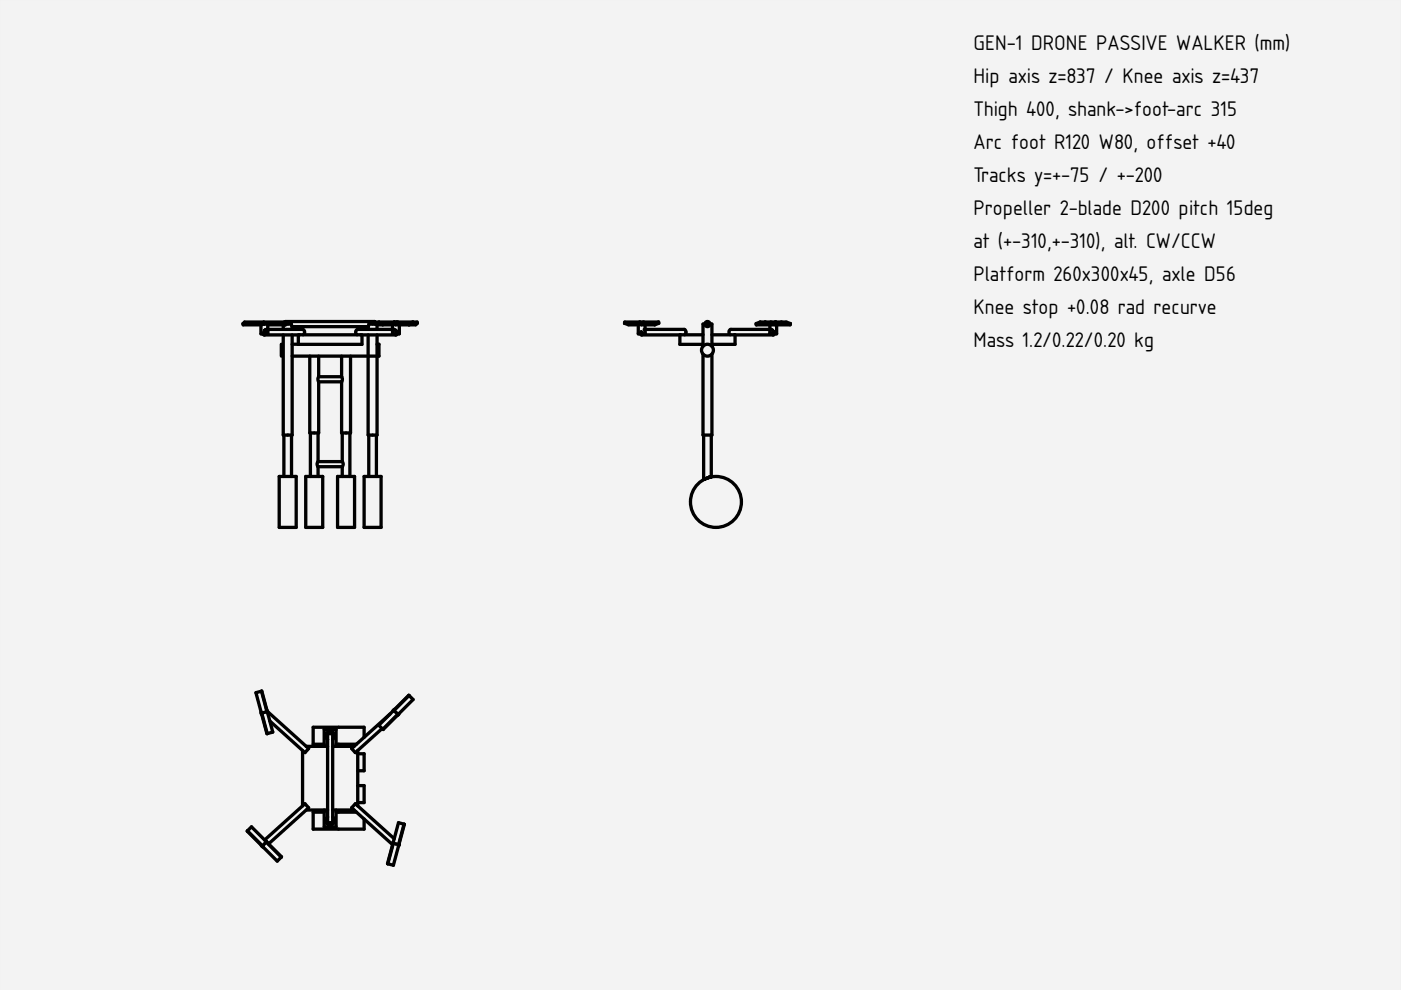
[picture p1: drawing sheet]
<svg xmlns="http://www.w3.org/2000/svg" width="297mm" height="210mm" viewBox="0 0 297 210" stroke-linecap="round" stroke-linejoin="round" font-family="sans-serif">
<path d="M0 0h297v210h-297z" fill-rule="evenodd" fill="#f1f3f5"/>
<path d="M0 0h297v210h-297zM0 0v210h297v-210z" fill="#000"/>
<g fill="#f1f3f5">
<path d="M51.8 68.3h8.4l.3 .3v-.4h18.9v.2l4.4-.1 .1 .1 .2-.1h4.3l.1 .2-.4 .4h-3.4v1.9h-.4l-.2 .2h-4.2v2h.4v2.5h-6l-.1 25.5h1v10.8h-3.6v-10.8h1v-2h-5.2v2h1v10.8h-3.6v-10.8h1l-.1-25.5h-3.8l-.1 25.5h1v10.8h-3.6v-10.8h1l-.1-30h-4.2l-.2-.2h-.4v-1.9h-3.7l-.1-.3z" fill-rule="evenodd"/>
<path d="M67.6 81h4.8l.2 16.9h-5.2z" fill-rule="evenodd"/>
<path d="M61.9 73v2.5h18.4v-2.5h-.4l-.1 28h1v10.8h-3.6v-10.8h1l-.1-30h-1.4v2z" fill-rule="evenodd"/>
<path d="M60.1 71h1.8v21.2h-1.8z" fill-rule="evenodd"/>
<path d="M78.1 71h1.8v21.2h-1.8z" fill-rule="evenodd"/>
<path d="M77.2 101h3.6v10.8h-3.6z" fill-rule="evenodd"/>
<path d="M64.8 101h3.6v10.8h-3.6z" fill-rule="evenodd"/>
<path d="M71.6 101h3.6v10.8h-3.6z" fill-rule="evenodd"/>
<path d="M59.2 101h3.6v10.8h-3.6z" fill-rule="evenodd"/>
<path d="M72.4 75.5h1.9v16.3h-1.9v-10.8a.94 .94 0 0 0 0-1.1z" fill-rule="evenodd"/>
<path d="M65.7 75.5h1.9v4.4a.94 .94 0 0 0 0 1.1v10.8h-1.9z" fill-rule="evenodd"/>
<path d="M63.2 71h13.5v2h-13.5z" fill-rule="evenodd"/>
<path d="M61.9 69.3h16.2v.5h-2.3a.63 .63 0 0 0-.4 .6 .63 .63 0 0 0 .3 .6h-11.4a.63 .63 0 0 0 .3-.6 .63 .63 0 0 0-.5-.6h-2.2z" fill-rule="evenodd"/>
<path d="M67.6 75.5h4.8v4.4h-4.8z" fill-rule="evenodd"/>
<path d="M60.5 68.2h18.9a.37 .37 0 0 1 0 .4 .37 .37 0 0 1-.4 .1h-.8l-.1 .6h-16.2l-.1-.6h-1.2z" fill-rule="evenodd"/>
<path d="M72.6 91.8h1.6v9.2h-1.6v-2a.81 .81 0 0 0 0-1.1z" fill-rule="evenodd"/>
<path d="M65.8 91.8h1.6v6.1a.81 .81 0 0 0 0 1.1v2h-1.6z" fill-rule="evenodd"/>
<path d="M60.2 92.2h1.6v8.8h-1.6z" fill-rule="evenodd"/>
<path d="M78.2 92.2h1.6v8.8h-1.6z" fill-rule="evenodd"/>
<path d="M56.8 69.8h7.3a.63 .63 0 0 1 .5 .6 .63 .63 0 0 1-.3 .6h-8.3l.4-.2h.4z" fill-rule="evenodd"/>
<path d="M75.6 69.9l7.6-.1v1h.4l.3 .2h-8.2a.66 .66 0 0 1-.1-1.1z" fill-rule="evenodd"/>
<path d="M67.4 97.9h5.2a.81 .81 0 0 1 0 1.1h-5.2a.81 .81 0 0 1 0-1.1z" fill-rule="evenodd"/>
<path d="M67.6 79.9h4.8a.94 .94 0 0 1 0 1.1h-4.8a.94 .94 0 0 1 0-1.1z" fill-rule="evenodd"/>
<path d="M79.9 68.9h3.3v.9h-3.3z" fill-rule="evenodd"/>
<path d="M56.8 68.9h3.3v.9h-3.3z" fill-rule="evenodd"/>
<path d="M55.3 68.9l.2-.2h1.3v2.1h-1.5z" fill-rule="evenodd"/>
<path d="M83.2 68.7l1.5 .2v1.9h-1.5z" fill-rule="evenodd"/>
<path d="M61.9 71h1.3v2h-1.3z" fill-rule="evenodd"/>
<path d="M78.2 68.7h1.7v1.1h-1.8z" fill-rule="evenodd"/>
<path d="M60.1 68.9h.4l.1-.2h1.2l.1 1.1h-1.8z" fill-rule="evenodd"/>
<path d="M51.8 68.3h4.1v.3h-4.4z" fill-rule="evenodd"/>
<path d="M55.9 68.5h4.3l.3 .4h-3.7l-.1-.2h-.7z" fill-rule="evenodd"/>
</g>
<path d="M55.9 68.4h4.3" fill="none" stroke="#f1f3f5" stroke-width=".26"/>
<g fill="#f1f3f5">
<path d="M51.5 68.6l4.4 .1h-.4v.2h-3.9z" fill-rule="evenodd"/>
<path d="M83.5 68.6l.9-.3h3.1l-.8 .3z" fill-rule="evenodd"/>
<path d="M80.3 68.5l3.3 .1-.4 .1v.2h-2z" fill-rule="evenodd"/>
</g>
<path d="M80.3 68.4h3.2" fill="none" stroke="#f1f3f5" stroke-width=".26"/>
<g fill="#f1f3f5">
<path d="M83.5 68.3l.4 .1z"/>
<path d="M84.1 68.3h.3z"/>
<path d="M84.1 68.3l-.2 .1z"/>
<path d="M83.5 68.6h3.2v.3h-2.9z" fill-rule="evenodd"/>
<path d="M86.7 68.9l.9-.4h.9l-.4 .4z" fill-rule="evenodd"/>
<path d="M79.8 68.6h.7l.7 .3h-1.3z" fill-rule="evenodd"/>
<path d="M79.5 68.3h.9l-.1 .2 .2 .1h-.7z" fill-rule="evenodd"/>
<path d="M86.7 68.6l.8-.3 .1 .2-.9 .4z" fill-rule="evenodd"/>
<path d="M87.5 68.3h.9l.1 .2h-.9z" fill-rule="evenodd"/>
<path d="M55.7 70.8h.7l-.4 .2z" fill-rule="evenodd"/>
<path d="M83.6 70.8h.7l-.4 .2z" fill-rule="evenodd"/>
<path d="M60.2 68.3l.4 .3-.1 .3-.3-.4z" fill-rule="evenodd"/>
<path d="M79.5 68.3l.3 .4-.4-.1z" fill-rule="evenodd"/>
<path d="M83.5 68.3l.4 .1-.4 .1z" fill-rule="evenodd"/>
<path d="M55.9 68.6l.1 .1h-.1z" fill-rule="evenodd"/>
<path d="M79.4 68.6l.2 .1h-.2z" fill-rule="evenodd"/>
</g>
<path d="M59.6 73v2.5" fill="none" stroke="#f1f3f5" stroke-width=".21"/>
<g fill="none" stroke="#000" stroke-width=".7">
<path d="M51.5 68.6l.1 .3h3.9v-.2h1.2l.1 2.1h-1.5v-1.9M51.5 68.6h4.4M55.7 70.8l.3 .2M55.9 68.5h4.3M55.9 68.5l.1 .2M55.9 68.6v.1M55.9 70.5h.1M55.9 68.3v.2M55.9 68.6h.1M56 71h27.9M56 70.1h.1M56 70.8h.1"/>
<path d="M56.1 70.8h.1M56.1 70.1h.1M56.1 70h.1M56.2 69.9v.1M56.4 70.8l-.4 .2M56.4 69.9h.1M56.5 69.8h.1M56.8 69.8h7.3a.63 .63 0 0 1 .5 .6 .63 .63 0 0 1-.3 .6M56.8 68.9h3.7M59.6 73v2.5M60.1 71v21.2h1.8v-21.2M60.1 68.9v.9"/>
<path d="M60.2 68.5l.3 .4M60.2 68.3l.4 .3-.1 .3M60.2 68.3h-8.4l-.3 .3M60.2 68.3v.2M60.5 68.6v-.4h18.9v.5M60.6 68.7h1.2l.1 .6M61.9 69.3h16.2M61.9 69.3v.5M63.2 71v2M65.7 75.5v16.3h1.9v-10.8M67.6 79.9a.94 .94 0 0 0 0 1.1M67.6 79.9h4.8"/>
<path d="M67.6 75.5v4.4M72.4 79.9a.94 .94 0 0 1 0 1.1M72.4 75.5v4.4M74.3 75.5v16.3h-1.9v-10.8M76.7 71v2h-14.8M78.1 69.3l.1-.6h1.7v1.1M78.1 71v21.2h1.8v-21.2M78.1 69.3v.5M79.4 68.6l.2 .1M79.5 68.3h4.3l.1 .1M79.5 68.3l-.1 .1M79.5 68.3l.3 .3"/>
<path d="M79.8 68.6h.7M79.8 68.6v.1M79.9 73h.4v2.5h-18.4M79.9 68.9h3.3M80.3 68.5h3.2M80.3 68.5l.9 .4M80.4 68.3l-.1 .2M83.2 69.8h-7.4a.63 .63 0 0 0-.4 .6 .63 .63 0 0 0 .3 .6M83.5 69.8h.1M83.5 68.5l.1 .1M83.5 68.6h3.2M83.5 68.6v.1"/>
<path d="M83.6 70.8l.3 .2M83.8 69.9v.1M83.9 70h.1M83.9 70.1h.1M83.9 70.1l.1 .1M83.9 68.4l-.4-.1v.2M84 70.6v.1M84.1 70.3h.1M84.1 70.5h.1M84.1 68.3h4.3l.1 .2M84.1 68.3l-.2 .1M84.1 68.3v.1"/>
<path d="M84.1 70.4h.1M84.3 70.8l-.4 .2M84.4 68.3l-.9 .3M87.6 68.5h.9M87.6 68.5l-.9 .4v-.3M87.6 68.5l-.1-.2-.8 .3M88.5 68.5l-.4 .4h-4.3v-.2h-.6v2.1h1.5v-1.9M60.2 92.2v8.8M61.8 92.2v8.8M65.8 91.8v9.2M67.4 97.9a.81 .81 0 0 0 0 1.1M67.4 97.9h5.2"/>
<path d="M67.4 91.8v6.1M67.4 99v2M67.4 99h5.2M67.6 81h4.8M72.6 97.9a.81 .81 0 0 1 0 1.1M72.6 91.8v6.1M72.6 99v2M74.2 91.8v9.2M78.2 92.2v8.8M79.8 92.2v8.8M59.2 101h3.6v10.8h-3.6zM64.8 101h3.6v10.8h-3.6z"/>
<path d="M71.6 101h3.6v10.8h-3.6zM77.2 101h3.6v10.8h-3.6z"/>
</g>
<g fill="#f1f3f5">
<path d="M132.5 68.3h7.1l.1 .2-.9 .4h-2v.9h8.2a.66 .66 0 0 1 .2 1.2h3.8v-2.3h.4a.59 .59 0 0 1 .6-.5 .59 .59 0 0 1 .6 .5h.3v2.3h3.9a.66 .66 0 0 1 .1-1.2h8.3v-.9h-2.8l-.1-.3 .9-.3h5.5l.9 .3-.1 .3h-2.8v1.9h-.4l-.4 .2h-8.1v2h-4.9v.4a1.26 1.26 0 0 1 0 1.7l-.1 26a5.4 5.4 0 0 1 6.2 6.6 5.4 5.4 0 0 1-8.5 3 5.4 5.4 0 0 1 .7-9l-.2-26.6a1.26 1.26 0 0 1 0-1.7v-.4h-4.9v-2h-8.1l-.3-.2h-.4v-1.9h-2l-.9-.4z" fill-rule="evenodd"/>
<path d="M149.2 92.2h1.6v8.9l-.2 .1 6.6 5.2a5.4 5.4 0 0 1-7.9 4.8 5.4 5.4 0 0 1-.7-9.1 5.4 5.4 0 0 1 8.5 3.4 5.4 5.4 0 0 1-6.9 6.1 5.4 5.4 0 0 1-2.2-9 5.4 5.4 0 0 1 8.9 2.1l.3 1.7-6.6-5.2h-.1h.1a5.4 5.4 0 0 0-3 8.7 5.4 5.4 0 0 0 9.1-1.3 5.4 5.4 0 0 0-5.2-7.6 5.4 5.4 0 0 0-4.4 8.1 5.4 5.4 0 0 0 9.2 .2 5.4 5.4 0 0 0-4-8.3l-1.7 .2a5.4 5.4 0 0 1 6.4 6.6 5.4 5.4 0 0 1-8.8 2.7 5.4 5.4 0 0 1 1.6-9.1 5.4 5.4 0 0 1 7.4 5.5 5.4 5.4 0 0 1-8.3 4.1 5.4 5.4 0 0 1 .1-9.2l1.6-.6a5.4 5.4 0 0 1 6.5 6.4 5.4 5.4 0 0 1-8.6 3.1 5.4 5.4 0 0 1 .8-9.1l-.1 .1 .3-.2-.3 .2z" fill-rule="evenodd"/>
<path d="M149 75.1a1.26 1.26 0 0 0 1.9 0v17.1h-1.9z" fill-rule="evenodd"/>
<path d="M136.8 69.8h8.2a.66 .66 0 0 1 .2 1.2h-9.2l.4-.2h.4z" fill-rule="evenodd"/>
<path d="M154.8 69.9l8.4-.1v1h.4l.3 .2h-9.1a.71 .71 0 0 1 0-1.1z" fill-rule="evenodd"/>
<path d="M144.1 71h4.9v2h-4.9z" fill-rule="evenodd"/>
<path d="M150.9 71h4.9v2h-4.9z" fill-rule="evenodd"/>
<path d="M149 68.7h1.9v4.7a1.26 1.26 0 0 0-1.9 0z" fill-rule="evenodd"/>
<path d="M135.3 68.7l1.5 .2v1.9h-1.5z" fill-rule="evenodd"/>
<path d="M163.2 68.8l1.2 .1v-.2h.3v2.1h-1.5z" fill-rule="evenodd"/>
<path d="M135.6 68.6l.9-.3h3.1l-.8 .3z" fill-rule="evenodd"/>
<path d="M132.4 68.5l3.3 .1-.4 .1v.2h-2z" fill-rule="evenodd"/>
<circle cx="150" cy="74.2" r="1.26"/>
</g>
<path d="M132.4 68.4h3.2" fill="none" stroke="#f1f3f5" stroke-width=".26"/>
<g fill="#f1f3f5">
<path d="M135.6 68.3h.9l-.5 .1z"/>
<path d="M164.3 68.3h.2z"/>
<path d="M149.2 101.7l.1-.1z"/>
<path d="M135.6 68.6h3.2v.3h-2.9z" fill-rule="evenodd"/>
<path d="M164.7 68.8l.8-.2h2.1l-.1 .3z" fill-rule="evenodd"/>
<path d="M160.4 68.9a3.1 3.1 0 0 1 2.8 0z" fill-rule="evenodd"/>
<path d="M165.7 68.3h1l.9 .3h-2.1l.2-.1z" fill-rule="evenodd"/>
<path d="M149.5 68.4a.54 .54 0 0 1 .6-.2 .54 .54 0 0 1 .4 .5h-1z" fill-rule="evenodd"/>
<path d="M162.2 68.3h1.2l1.2 .3h-1.2z" fill-rule="evenodd"/>
<path d="M162.2 68.3l1.2 .3-.1 .3-1.1-.4z" fill-rule="evenodd"/>
<path d="M164.5 68.3h1.2v.2h-1.1z" fill-rule="evenodd"/>
<path d="M163.4 68.6h1.2l-.2 .3h-1.1z" fill-rule="evenodd"/>
<path d="M161.2 68.3h1v.2h-1z" fill-rule="evenodd"/>
<path d="M160.3 68.6l.9-.3v.2l-.8 .4z" fill-rule="evenodd"/>
<path d="M138.8 68.6l.8-.3 .1 .2-.9 .4z" fill-rule="evenodd"/>
<path d="M164.4 68.6l1.3-.1-1 .3z" fill-rule="evenodd"/>
<path d="M163.6 70.8h.7l-.4 .2z" fill-rule="evenodd"/>
<path d="M135.7 70.8h.7l-.4 .2z" fill-rule="evenodd"/>
<path d="M163.9 68.4l.6-.1 .1 .2z" fill-rule="evenodd"/>
<path d="M163.4 68.3h1l-.5 .1z" fill-rule="evenodd"/>
<path d="M135.6 68.3l.4 .1-.4 .1z" fill-rule="evenodd"/>
<path d="M148 102.6a5.4 5.4 0 0 0 1.6 8.8 5.4 5.4 0 0 0 7.6-4.7 5.4 5.4 0 0 0-7-5.4 5.4 5.4 0 0 1 6.9 6 5.4 5.4 0 0 1-8.5 3.5 5.4 5.4 0 0 1 .7-9.2l.9-.3a5.4 5.4 0 0 0-2.3 8.9 5.4 5.4 0 0 0 9-2 5.4 5.4 0 0 0-5.8-7.1l-.9 .2 7 5.1a5.4 5.4 0 0 0-7.9-4.8 5.4 5.4 0 0 0-.7 9.2 5.4 5.4 0 0 0 8.5-3.5 5.4 5.4 0 0 0-6.9-6 5.4 5.4 0 0 0-2.2 8.9 5.4 5.4 0 0 0 8.9-2.1l.3-1.7-7-5.1a5.4 5.4 0 0 1 6.9 6.1 5.4 5.4 0 0 1-8.6 3.3 5.4 5.4 0 0 1 1-9.2l.8-.3 6.9 5.2a5.4 5.4 0 0 0-7.9-4.8 5.4 5.4 0 0 0-.7 9.2 5.4 5.4 0 0 0 8.5-3.5l.1-.9-6.8-5.2a5.4 5.4 0 0 1 6.7 6.3 5.4 5.4 0 0 1-8.7 3.2 5.4 5.4 0 0 1 1.1-9.2 5.4 5.4 0 0 1 7.7 5.2 5.4 5.4 0 0 1-8.1 4.4 5.4 5.4 0 0 1-.2-9.2l1.6-.7-.3 .1a5.4 5.4 0 0 1 6.9 6 5.4 5.4 0 0 1-8.5 3.5 5.4 5.4 0 0 1 .7-9.2l1.1-.4a5.4 5.4 0 0 1 6.7 6.4 5.4 5.4 0 0 1-8.8 2.9 5.4 5.4 0 0 1 1.5-9.1l.6-.2a5.4 5.4 0 0 0-2.6 8.8 5.4 5.4 0 0 0 9-1.6 5.4 5.4 0 0 0-5.5-7.4 5.4 5.4 0 0 0-4.1 8.3 5.4 5.4 0 0 0 9.2-.1 5.4 5.4 0 0 0-4.2-8.2l-1.8 .2 .8-.2a5.4 5.4 0 0 1 5.6 7.4 5.4 5.4 0 0 1-9 1.6 5.4 5.4 0 0 1 2.6-8.8l-.2 .1a5.4 5.4 0 0 0-2.2 1.3z" fill-rule="evenodd"/>
<path d="M149.2 101.7l.1-.1z" fill-rule="evenodd"/>
<path d="M149.2 101.7l.1-.1z" fill-rule="evenodd"/>
<path d="M149.2 101.7l.2-.1z" fill-rule="evenodd"/>
<path d="M149.5 68.7a.54 .54 0 0 0 .5 .6 .54 .54 0 0 0 .5-.6 .54 .54 0 0 1-.5 .6 .54 .54 0 0 1-.5-.6z" fill-rule="evenodd"/>
<path d="M163.5 69.8l.2 .2z" fill-rule="evenodd"/>
<path d="M163.7 70l.1 .1z" fill-rule="evenodd"/>
<circle cx="151.8" cy="106.4" r="5.4"/>
</g>
<g fill="none" stroke="#000" stroke-width=".7">
<path d="M132.4 68.5l.9 .4h2M132.4 68.5h3.2M135.6 68.6h3.2M135.6 68.5l.1 .1M135.6 68.6v.1M135.7 70.8l.3 .2M136 70.4h.1M136 70.3h.1M136 70.6h.1M136 70.7h.1M136 68.4l-.4-.1v.2M136 71h8.1"/>
<path d="M136.1 70.7h.1M136.1 70.8h.1M136.4 70.8l-.4 .2M136.5 68.3l-.9 .3M136.6 69.8h.1M136.8 69.8h8.2a.66 .66 0 0 1 .2 1.2M136.8 68.9v1.9M136.8 70.8h.1M138.8 68.6v.3M138.8 68.9h-2.9v-.2h-.6v2.1h1.5M139.6 68.3l.1 .2-.9 .4M139.6 68.3h-7.1l-.1 .2"/>
<path d="M139.6 68.3l-.8 .3M144.1 71v2h4.9M149 71h-4.9M149 73.4v-4.7h1.9v4.7M149 75.1v17.1h1.9v-17.1M150.9 71h4.9M155.8 71v2h-4.9M155.8 71h8.1M160.4 68.9l2.8-.1v2M161.2 68.3l-.9 .3 .1 .3M161.2 68.3v.2M161.2 68.3h5.5l.9 .3"/>
<path d="M161.2 68.5h1M161.2 68.5l-.8 .4M162.2 68.5l1.1 .4M162.2 68.5v-.2l1.2 .3M163.2 69.8h-8.3a.66 .66 0 0 0-.1 1.2M163.2 70.8h.1M163.3 68.9h1.1v-.2h.3v2.1h-1.5M163.4 68.3l1.2 .3M163.4 68.6h1.2M163.4 68.6l-.1 .3M163.4 69.8h.1M163.4 69.8l.4 .3"/>
<path d="M163.6 70.8l.3 .2M163.8 70.1h.1M163.9 70.8h-.1M163.9 70.8h.1M163.9 70.7h.1M163.9 68.4l.6-.1 .1 .2M164 70.2v.1M164 70.3h.1M164 70.3v.1M164 70.5h.1M164 70.4h.1M164 70.4v.1"/>
<path d="M164.3 70.8l-.4 .2M164.3 68.3h.1M164.6 68.5h1.1M164.6 68.5l-.2 .1M164.6 68.6l-.1 .1M165.5 68.6h2.1M165.7 68.3v.2M165.7 68.5l-1 .4h2.8l.1-.3M149.2 92.2v9.5M150.8 92.2v8.9h-.1M149.3 101.6h.1M149.5 101.6h-.2"/>
<path d="M149.5 101.5l-.2 .1M150.2 101.2l-.1 .1M150.3 101.2h.1M150.4 101.2l-.9 .3M150.4 101.2h-.1M150.5 101.2h-.1M150.5 101.2h.1M150.6 101.2h-.1M150.7 101.1l-.1 .1"/>
<circle cx="150" cy="74.2" r="1.26"/>
<circle cx="150" cy="68.7" r=".54"/>
<circle cx="151.8" cy="106.4" r="5.4"/>
</g>
<g fill="#f1f3f5">
<path d="M54.3 146.9l1.2-.4 1.3 4.4 8.1 7.3h3.8v-.4h-2.3v-3.6h10.8v2.1l5.5-4.9 4-4 .9 .9-6.4 6.4-.2-.2-5.2 4.6v.7h1.4v3.6h-1.4v3.2h1.4v3.6h-1.4v.7l7.8 6.9 .9-3.4 1.2 .4-2.3 8.7-1.2-.4 1-4-6-5.4v2.1h-10.8v-3.6h2.3v-.5h-3.8l-8 7.2 2.8 2.8-.9 .9-6.4-6.4 .9-.9 2.8 2.8 8-7.2v-11.8l-6.9-6.2 .6 2.3-1.2 .4z" fill-rule="evenodd"/>
<path d="M70.5 158.2h4.6l-.5 .5 .7 .9 .5-.5v11.8l-.5-.5-.7 .9 .5 .4h-4.6z" fill-rule="evenodd"/>
<path d="M64.9 158.2h4.6v13.5h-4.6l.5-.4-.7-.9-.6 .5v-11.8l.6 .5 .7-.9z" fill-rule="evenodd"/>
<path d="M66.4 172.2h2.3v3.1h2.6v-3.1h4.3l1.6 1.5v2.1h-10.8z" fill-rule="evenodd"/>
<path d="M66.4 154.2h10.8v2.1l-1.6 1.5h-4.3v-3.2h-2.6v3.2h-2.3z" fill-rule="evenodd"/>
<path d="M69.5 155.5h1v18.9h-1z" fill-rule="evenodd"/>
<path d="M56.1 178.1l8.6-7.7 .7 .9-8.5 7.6z" fill-rule="evenodd"/>
<path d="M75.3 170.4l8.3 7.4-.4 1.3-8.6-7.8z" fill-rule="evenodd"/>
<path d="M56.8 150.9l8.6 7.8-.7 .9-7.5-6.7z" fill-rule="evenodd"/>
<path d="M74.6 158.7l8.1-7.3-2.4 2.4 .7 .7-5.7 5.1z" fill-rule="evenodd"/>
<path d="M52.5 176.2l.8-.9 3.2 3.2-.9 .8z" fill-rule="evenodd"/>
<path d="M54.3 146.9l1.1-.4 1.2 4.4-1.2 .3z" fill-rule="evenodd"/>
<path d="M55.6 179.4l.9-.9 3.1 3.2-.8 .9z" fill-rule="evenodd"/>
<path d="M55.5 151.2l1.2-.3 1.1 4.3-1.1 .3z" fill-rule="evenodd"/>
<path d="M83.5 150.6l3.2-3.1 .9 .8-3.2 3.2z" fill-rule="evenodd"/>
<path d="M82.7 151.4l.8-.8 .9 .9-3.2 3.1-.9-.8z" fill-rule="evenodd"/>
<path d="M84.5 174.4l1.2 .3-1.2 4.4-1.2-.3z" fill-rule="evenodd"/>
<path d="M83.4 178.8l1.2 .3-1.2 4.4-1.2-.4z" fill-rule="evenodd"/>
<path d="M75.8 166.6h1.4v3.6h-1.4z" fill-rule="evenodd"/>
<path d="M75.8 159.8h1.4v3.6h-1.4z" fill-rule="evenodd"/>
<path d="M68.7 154.6h2.6v3.6h-.8v-1.4a.94 .94 0 0 0 .2-1.4 .94 .94 0 0 0-1.4 0 .94 .94 0 0 0 .2 1.4v1.4h-.8z" fill-rule="evenodd"/>
<path d="M68.7 171.7h.8v1.5a.95 .95 0 0 0-.2 1.4 .95 .95 0 0 0 1.4 0 .95 .95 0 0 0-.2-1.4v-1.5h.8v3.6h-2.6z" fill-rule="evenodd"/>
<path d="M71.3 157.8h4.3l-.5 .4h-3.8z" fill-rule="evenodd"/>
<path d="M71.3 171.7h3.8l.5 .5h-4.3z" fill-rule="evenodd"/>
<path d="M69.2 173.4l.3-.2v1.2h1v-1.2a.94 .94 0 0 1 .3 1.3 .94 .94 0 0 1-1.3 .3 .94 .94 0 0 1-.3-1.4z" fill-rule="evenodd"/>
<path d="M69.3 155.3a.95 .95 0 0 1 1.4 .1 .95 .95 0 0 1-.2 1.4v-1.3h-1v1.3a.95 .95 0 0 1-.2-1.5z" fill-rule="evenodd"/>
<path d="M52.5 176.2l3.1 3.2z" fill-rule="evenodd"/>
<path d="M83.5 150.6l3.2-3.1z" fill-rule="evenodd"/>
<path d="M56.5 178.5l3.1 3.2z" fill-rule="evenodd"/>
<path d="M83.3 178.8l-1.1 4.3z" fill-rule="evenodd"/>
<path d="M55.4 151.2l1.3 4.3z" fill-rule="evenodd"/>
<path d="M55.4 146.5l1.3 4.4z" fill-rule="evenodd"/>
<path d="M85.7 174.7l-1.1 4.4z" fill-rule="evenodd"/>
<path d="M81.2 154.6l3.2-3.1z" fill-rule="evenodd"/>
<path d="M56.6 150.6l.2 .6z" fill-rule="evenodd"/>
<path d="M84.7 178.8l-.2 .6z" fill-rule="evenodd"/>
<path d="M83.4 150.6l.3-.2-.4 .4z" fill-rule="evenodd"/>
<path d="M83.4 178.5l-.2 .6z" fill-rule="evenodd"/>
<path d="M56.3 178.3l.4 .4z" fill-rule="evenodd"/>
<path d="M55.4 179.2l.4 .4z" fill-rule="evenodd"/>
<path d="M55.3 150.9l.2 .6z" fill-rule="evenodd"/>
<path d="M84.4 151.5l.2-.2-.4 .4z" fill-rule="evenodd"/>
</g>
<g fill="none" stroke="#000" stroke-width=".7">
<path d="M54.3 146.9l1.2-.4 2.3 8.7-1.2 .4zM55.3 150.9l.2 .6M55.4 146.5l1.2 4.4M55.5 151.2l1.2 4.3M56.6 150.6l.2 .6M56.7 150.9l-1.3 .3M56.8 150.9l8.6 7.8-.7 .9-7.5-6.7M64.1 159.1v11.8M64.9 158.2h4.6M68.7 158.2v-3.6h2.6v3.6M69.5 156.8a.95 .95 0 0 1-.2-1.4 .95 .95 0 0 1 1.4 0 .95 .95 0 0 1-.2 1.4M69.5 155.5h1v18.9h-1z"/>
<path d="M70.5 158.2h4.6M71.3 157.8h4.3M75.8 159.1v11.8M75.8 159.8h1.4v3.6h-1.4M77.2 156.3v-2.1h-10.8v3.6h2.3M82.7 151.4l-8.1 7.3 .7 .9 5.7-5.1M83.5 150.6l.9 .9M83.7 150.4l-.4 .4M84.4 151.5l-3.2 3.1M84.6 151.3l-.4 .4M86.7 147.4l.9 .9-6.4 6.4-.9-.9zM86.7 147.5l-3.2 3.1"/>
<path d="M52.4 176.2l.9-.9 6.4 6.4-.9 .9zM52.5 176.2l3.1 3.1M55.4 179.2l.4 .4M56.1 178.1l8.6-7.7 .7 .9-8.5 7.6M56.3 178.3l.4 .4M56.5 178.5l3.1 3.2M56.5 178.5l-.9 .9M64.9 171.7h4.6M68.7 172.2h-2.3v3.6h10.8v-2.1M68.7 171.7v3.6h2.6v-3.6M69.5 173.2a.95 .95 0 0 0-.2 1.4 .95 .95 0 0 0 1.4 0 .95 .95 0 0 0-.2-1.4M70.5 171.7h4.6"/>
<path d="M71.3 172.2h4.3M75.8 166.6h1.4v3.6h-1.4M83.3 178.8l1.3 .3M83.4 178.8l-1.2 4.3M83.6 177.8l-8.3-7.4-.7 .9 8.6 7.8 .2-.6M84.5 174.4l1.2 .4-2.3 8.7-1.2-.4zM84.7 178.8l-.2 .6M85.7 174.7l-1.2 4.4"/>
</g>
<g font-size="4.2">
<text x="206.4" y="10.5">GEN-1 DRONE PASSIVE WALKER (mm)</text>
<text x="206.4" y="17.5">Hip axis z=837 / Knee axis z=437</text>
<text x="206.4" y="24.5">Thigh 400, shank-&gt;foot-arc 315</text>
<text x="206.4" y="31.5">Arc foot R120 W80, offset +40</text>
<text x="206.4" y="38.5">Tracks y=+-75 / +-200</text>
<text x="206.4" y="45.5">Propeller 2-blade D200 pitch 15deg</text>
<text x="206.4" y="52.5">at (+-310,+-310), alt. CW/CCW</text>
<text x="206.4" y="59.5">Platform 260x300x45, axle D56</text>
<text x="206.4" y="66.5">Knee stop +0.08 rad recurve</text>
<text x="206.4" y="73.5">Mass 1.2/0.22/0.20 kg</text>
</g>
</svg>
